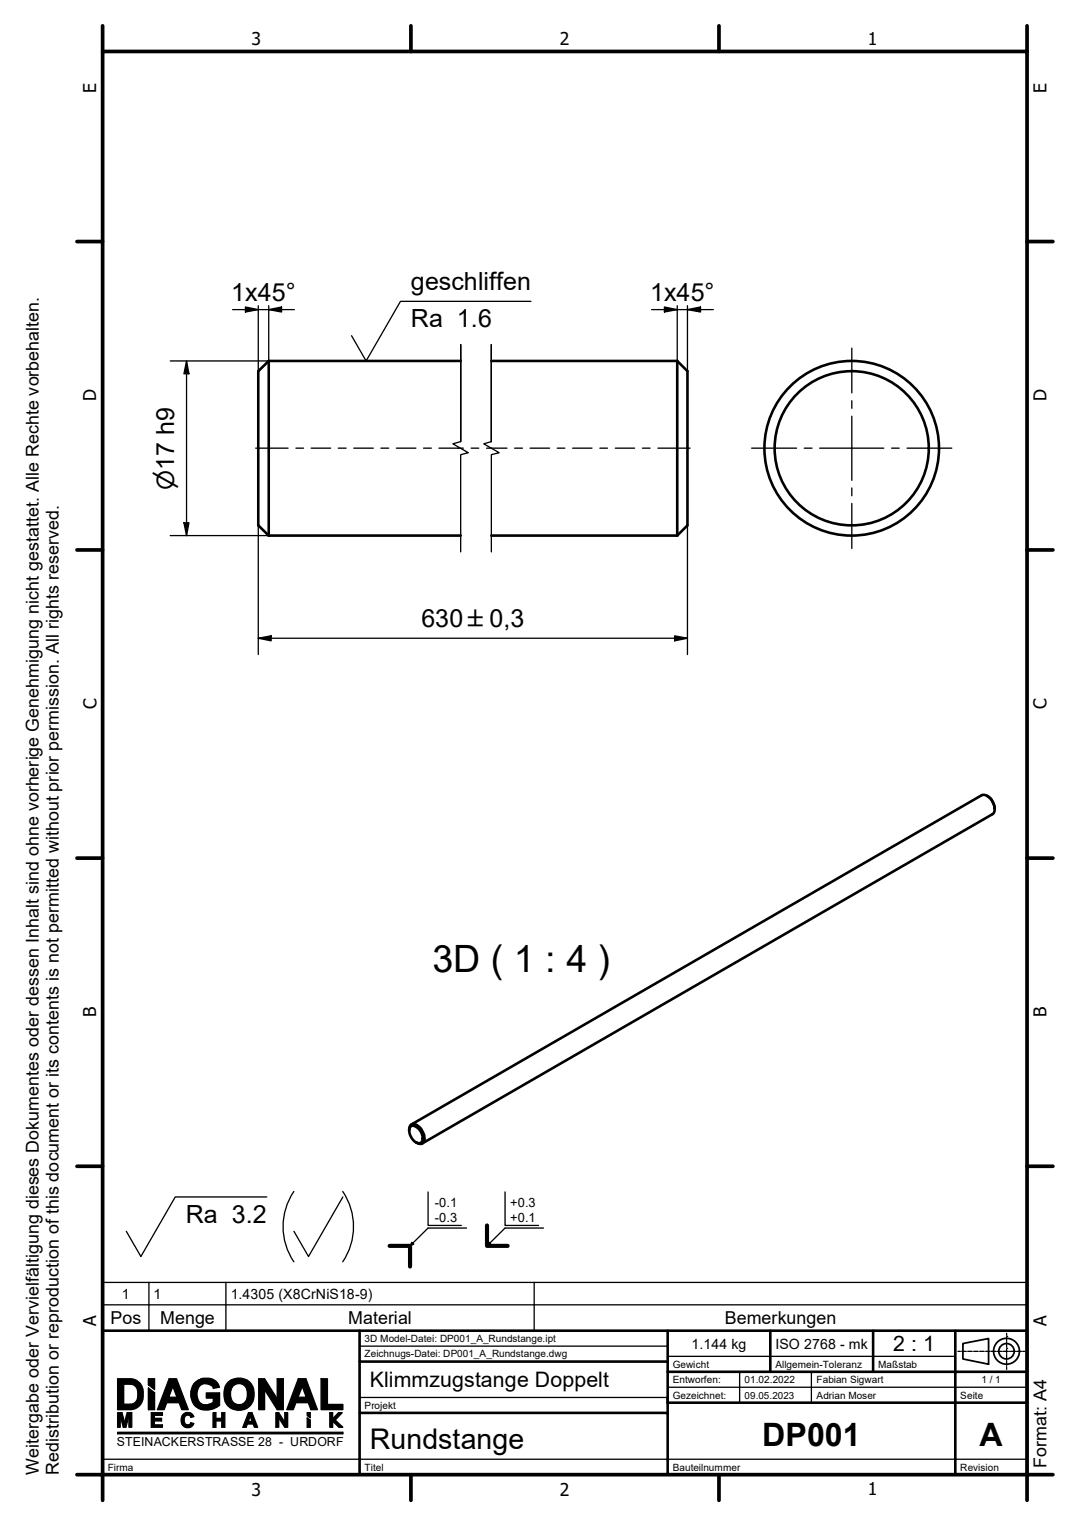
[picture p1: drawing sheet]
<svg xmlns="http://www.w3.org/2000/svg" width="210mm" height="297mm" viewBox="0 0 210 297" stroke-linecap="round" stroke-linejoin="round" font-family="sans-serif">
<!-- layer: Break Line (ISO) -->
<path d="M89.7 86v-18.9v18.9l-1.5 .4 3 1.7-1.5 .4v18.9M95.7 86v-18.9v18.9l-1.5 .4 3 1.7-1.5 .4v18.9" fill="none" stroke="#000" stroke-width=".25"/>
<!-- layer: Visible (ISO) -->
<g fill="none" stroke="#000" stroke-width=".51">
<path d="M52.3 70.3l-2 1.9v30.1l2 2M52.3 70.3v34M52.3 70.3h37.4M95.7 70.3h36.2M131.9 70.3l2 1.9v30.1l-2 2M131.9 70.3v34M52.3 104.3h37.4M95.7 104.3h36.2M192.2 154.9a3.1 3.1 0 0 1 1.5 2.6M80 219.3a1.42 1.42 0 0 1 1.8 .8l.5 1.1a.9 .9 0 0 1-.1 1 .9 .9 0 0 1-.9 .3 2.65 2.65 0 0 1-1.5-3zM80.1 218.9l111-64.1a2.12 2.12 0 0 1 2.4 1.8l.2 .8a1.1 1.1 0 0 1-.4 1.1l-111.1 64.1M79.7 220.1a.98 .98 0 0 1 .4-1.2 .98 .98 0 0 1 1.3 .2 2.48 2.48 0 0 1 .9 3.4 1.18 1.18 0 0 1-1.3-.1"/>
<circle cx="165.8" cy="87.3" r="17"/>
<circle cx="165.8" cy="87.3" r="15"/>
</g>
<!-- layer: Hatch (ISO) -->
<g fill="#000">
<path d="M80.2 241.8l.2 .2-.6 .5zM79.8 242.5l.6-.5 .2 .2zM95.2 241.8l.2 .2-.6 .5zM94.8 242.5l.6-.5 .1 .2z"/>
<path d="M24.1 269.4v3.9h1.3a1.6 1.6 0 0 0 1.4-2.1 1.49 1.49 0 0 0-1.4-1.8zM22.9 268.4v6h2.5a2.83 2.83 0 0 0 2.5-3.6 2.59 2.59 0 0 0-2.5-2.4z" fill-rule="evenodd"/>
<path d="M22.9 275h.8l.6 1.9 .5-1.9h.9v2.8h-.6v-2.2l-.6 2.2h-.5l-.6-2.2v2.2h-.5z" fill-rule="evenodd"/>
<path d="M28.9 270.2l1.2 .9v3.3h-1.2z" fill-rule="evenodd"/>
<path d="M28.9 268.4h1.2v2.1l-1.2-.9z" fill-rule="evenodd"/>
<path d="M29.5 275h2.1v.5h-1.5v.6h1.4v.5h-1.4v.8h1.5v.4h-2.1z" fill-rule="evenodd"/>
<path d="M33.7 269.9l-.8 2.1h1.6zM32.9 268.4l-2.3 6h1.4l.5-1.4h2.4l.5 1.4h1.3l-2.3-6z" fill-rule="evenodd"/>
<path d="M35.5 275.4a1.28 1.28 0 0 1 2.1 .1l.1 .2-.5 .2a.71 .71 0 0 0-.9-.4 .71 .71 0 0 0-.5 .8 .77 .77 0 0 0 .3 .9 .77 .77 0 0 0 .9 0l.2-.3 .5 .2a1.26 1.26 0 0 1-1.1 .8 1.26 1.26 0 0 1-1.2-.7 2 2 0 0 1 .1-1.8z" fill-rule="evenodd"/>
<path d="M38 269.1a3.2 3.2 0 0 1 4.4 .2l.3 .7-1.2 .2a1.69 1.69 0 0 0-2-.8 1.69 1.69 0 0 0-1.1 1.8 1.93 1.93 0 0 0 1.4 2.2h.8l.9-.5v-.8h-1.3v-1h2.6v2.4a3.5 3.5 0 0 1-5.2-.3 3.5 3.5 0 0 1 .4-4.1z" fill-rule="evenodd"/>
<path d="M41.5 275h.5v1.1h1.2v-1.1h.6v2.8h-.6v-1.2h-1.2v1.2h-.5z" fill-rule="evenodd"/>
<path d="M45.5 269.7a2.63 2.63 0 0 0 .1 3.5 1.67 1.67 0 0 0 1.8 0 1.67 1.67 0 0 0 .8-1.7 1.75 1.75 0 0 0-2.1-2.1zM44.7 268.8a3.5 3.5 0 0 0 .3 5.3 3 3 0 0 0 3.4-.2 3 3 0 0 0 1-3.2 2.95 2.95 0 0 0-4.7-1.9z" fill-rule="evenodd"/>
<path d="M48.7 275.7l-.4 1h.8zM48.4 275l-1.1 2.8h.6l.3-.6h1.1l.2 .6h.7l-1.1-2.8z" fill-rule="evenodd"/>
<path d="M50.4 268.4h1.1l2.5 3.9v-3.9h1.2v6h-1.2l-2.5-3.9v3.9h-1.1z" fill-rule="evenodd"/>
<path d="M53.7 275h.6l1.2 1.8v-1.8h.5v2.8h-.5l-1.2-1.8v1.8h-.6z" fill-rule="evenodd"/>
<path d="M58.8 269.9l-.8 2.1h1.6zM58.1 268.4l-2.3 6h1.3l.5-1.4h2.4l.5 1.4h1.3l-2.2-6z" fill-rule="evenodd"/>
<path d="M59.8 276l.6 .4v1.4h-.6z" fill-rule="evenodd"/>
<path d="M59.8 275h.6v1l-.6-.5z" fill-rule="evenodd"/>
<path d="M62.5 268.4h1.3v5h3v1h-4.3z" fill-rule="evenodd"/>
<path d="M64.2 275h.6v1.2l1.1-1.2h.7l-1.3 1.4 1.5 1.4h-.8l-1.1-1-.1 .1v.9h-.6z" fill-rule="evenodd"/>
</g>
<path d="M22.9 278.9h43.9" fill="none" stroke="#000" stroke-width=".3"/>
<!-- layer: Symbol (ISO) -->
<path d="M103.4 58.7h-25.4l-6.7 11.6-2.8-5M51.9 233h-17.8l-6.7 11.6-2.8-4.9M57.2 231.9a12.2 12.2 0 0 0 0 13.7M66.7 231.9a12.2 12.2 0 0 1 0 13.7M66.8 233l-6.7 11.6-2.9-4.9M20 254h180v-4.4h-180v9.4h180v-5M29 249.6v9.4M44 249.6v9.4M104 249.6v9.4" fill="none" stroke="#000" stroke-width=".25"/>
<!-- layer: Border (ISO) -->
<g fill="none" stroke="#000" stroke-width=".72">
<path d="M20 10h180v277h-180zM20 5v5M80 5v5M140 5v5M200 5v5M15 47h5M200 47h5M15 107h5M200 107h5M15 167h5M200 167h5M15 227h5"/>
<path d="M200 227h5M15 287h5v5M80 287v5M140 287v5M205 287h-5v5"/>
</g>
<!-- layer: Title (ISO) -->
<g fill="none" stroke="#000" stroke-width=".25">
<path d="M196 259.5v.4M28.9 270.2l1.2 .9M59.8 276l.6 .4M70 262h60M70 272h60M130 264h56M130 270h70M144 267v6M158 267v6M186.5 263h.4M187.1 263h.1M187.3 263h.7"/>
<path d="M188.3 263h.1M188.5 263h.7M189.4 263h.1M189.7 263h.7M190.6 263h.1M190.8 263h.8M191.8 263h.1M192 263h.8M193 263h.1M193.2 263h.8M194.2 263h.1M194.4 263h.8"/>
<path d="M195.4 263h.1M195.6 263h.7M196 260.1h.1M196 262.5h.1M196 260.3v.8M196 261.3h.1M196 261.5v.7M196 262.7v.7M196 263.6h.1M196 263.8v.8M196 264.8h.1M196 265v.8"/>
<path d="M196 265.9v.1M196 266.2v.4M196.5 263h.1M196.8 263h.7M197.7 263h.1M198 263h.7M198.9 263h.1M199.1 263h.4M20 284h180"/>
</g>
<!-- layer: Sketch Geometry (ISO) -->
<g fill="none" stroke="#000" stroke-width=".25">
<path d="M83.4 232v6.5h6.4M90.8 239h-7.4l-3.6 3.5M98.3 232v6.5h6.6M105.8 239h-7.5l-3.5 3.5M80.2 241.8l.4 .4-.8 .3zM95.2 241.8l.3 .4-.7 .3zM22.9 278.8h43.9v.3h-43.9zM22.9 275h.8l.6 1.9 .5-1.9h.9v2.8h-.6v-2.2l-.6 2.2h-.5l-.6-2.2v2.2h-.5zM25.4 269.4a1.74 1.74 0 0 1 1.4 2.3v.4M25.4 268.4a2.48 2.48 0 0 1 2.4 2M25.4 269.4h-1.3v3.9h1.3M25.4 268.4h-2.5v6h2.5"/>
<path d="M26.8 272.1a1.42 1.42 0 0 1-1.4 1.2M27.8 270.4a3.2 3.2 0 0 1-1.8 3.9l-.6 .1M28.9 268.4v1.2v-1.2M28.9 270.2v4.2v-4.2M28.9 268.4h1.2v2.1l-1.2-.9M29.5 275h2.1v.5h-1.5v.6h1.4v.5h-1.4v.8h1.5v.4h-2.1zM30.1 271.1v3.3h-1.2M32.9 268.4h1.5l2.3 6h-1.3l-.5-1.4h-2.4l-.5 1.4h-1.4zM33.7 269.9l.8 2.1h-1.6zM35.5 277.3l.6 .5h1M36.8 275.5l.4 .4M36.8 275.5a.8 .8 0 0 0-.8 .3 .8 .8 0 0 0-.1 .9 .66 .66 0 0 0 .5 .6 .66 .66 0 0 0 .8-.4"/>
<path d="M37.1 275.1a1.4 1.4 0 0 0-1.5 .3 1.4 1.4 0 0 0-.3 1.6l.2 .3M37.1 275.1l.6 .7-.5 .1M37.2 276.9l.5 .2-.6 .7M37.8 269.3a3.1 3.1 0 0 0-.5 3.3 3.1 3.1 0 0 0 2.9 1.9 4 4 0 0 0 2.5-1l.1-2.4h-2.6v1h1.3v.8M38.6 272.6a1.9 1.9 0 0 0 2.9 .3M39.1 268.5l-.8 .3-.5 .5M39.1 268.4a2.74 2.74 0 0 1 3.6 1.6l-1.2 .2M40 269.4l1.1 .3M40 269.3a2 2 0 0 0-1.5 2.8l.2 .5M41.2 269.7l.4 .5M41.5 275h.5v1.1h1.2v-1.1h.6v2.8h-.6v-1.2h-1.2v1.2h-.5zM43.8 272.8l.4 .6 .8 .7"/>
<path d="M43.8 270l-.2 1.4 .2 1.4M44.9 270.6v1.4M45 272a1.56 1.56 0 0 0 1.9 1.4M45 274.1a3.3 3.3 0 0 0 3.1 0M45.1 268.6l-.9 .7-.4 .7M45.2 268.6a3.3 3.3 0 0 1 2.9 0M45.7 269.6l-.5 .4-.2 .6M45.7 269.6a1.66 1.66 0 0 1 1.8 0 1.66 1.66 0 0 1 .7 1.7l-.1 .8M48.1 268.6l.8 .7 .3 .7M48.1 272.1a1.63 1.63 0 0 1-1.3 1.3M48.4 275h.7l1.1 2.8h-.7l-.2-.6h-1.1l-.3 .6h-.6zM48.7 275.7l.4 1h-.8z"/>
<path d="M49.2 272.8l-.6 .9-.5 .4M49.2 270l.3 1.4-.3 1.4M50.4 268.4h1.1l2.5 3.9v-3.9h1.2v6h-1.2l-2.5-3.9v3.9h-1.1zM53.7 275h.6l1.2 1.8v-1.8h.5v2.8h-.5l-1.2-1.8v1.8h-.6zM58.1 268.4h1.5l2.2 6h-1.3l-.5-1.4h-2.4l-.5 1.4h-1.3zM58.8 269.9l.8 2.1h-1.6zM59.8 275h.6v1l-.6-.5zM59.8 276v1.8h.6v-1.4M62.5 268.4h1.3v5h3v1h-4.3zM64.2 275h.6v1.2l1.1-1.2h.7l-1.3 1.4 1.5 1.4h-.8l-1.1-1-.1 .1v.9h-.6z"/>
</g>
<!-- layer: Title (ISO) -->
<path d="M70 259h60v6M130 259h56M150 259v8M170 259v8M70 265h60v10M70 275h60v12M130 267h56v-8h14v28h-180v-28h50v28M200 267h-14v6h-56v-1M200 273h-14v14" fill="none" stroke="#000" stroke-width=".51"/>
<g fill="none" stroke="#000" stroke-width=".34">
<path d="M187.5 261.5l5-1v5l-5-1z"/>
<circle cx="196" cy="263" r="2.52"/>
<circle cx="196" cy="263" r="1.5"/>
</g>
<!-- layer: Center Mark (ISO) -->
<path d="M165.9 67.8v8.7M165.9 78v1.5M146.3 87.2h8.8M156.6 87.2h1.5M159.6 87.2h12.5M165.9 81v12.5M165.9 95v1.5M165.9 98v8.8M173.6 87.2h1.5M176.6 87.2h8.7" fill="none" stroke="#000" stroke-width=".25"/>
<!-- layer: Dimension (ISO) -->
<g fill="none" stroke="#000" stroke-width=".25">
<path d="M47.8 59.8l2.5 .5-2.5 .4zM50.3 59.5v12.7M52.3 59.5v10.8h-19.2M129.4 59.8l2.5 .5-2.5 .4zM131.9 59.5v10.8M133.9 59.5v12.7M36.3 70.3l.5 2.5h-1zM36.3 70.3v34M45.3 60.3h12M52.3 60.3l2.5-.5v.9zM126.9 60.3h12M133.9 60.3l2.5-.5v.9z"/>
<path d="M33.1 104.3h19.2M35.8 101.8h1l-.5 2.5zM50.3 102.3v25.1M133.9 102.3v25.1M50.3 124.2l2.5-.4v.9zM50.3 124.2h83.6M131.4 123.8l2.5 .4-2.5 .5z"/>
</g>
<path d="M52.3 60.3l2.5-.5v.9zM133.9 60.3l2.5-.5v.9zM36.3 70.3l.5 2.5h-1zM47.8 59.8l2.5 .5-2.5 .4zM129.4 59.8l2.5 .5-2.5 .4zM35.8 101.8h1l-.5 2.5zM50.3 124.2l2.5-.4v.9zM131.4 123.8l2.5 .4-2.5 .5z" fill="#000"/>
<!-- layer: Centerline (ISO) -->
<g fill="none" stroke="#000" stroke-width=".25">
<path d="M49.8 87.2h6.3M57.6 87.2h1.5M60.6 87.2h3.8M65.9 87.2h1.5M68.9 87.2h3.8M74.2 87.2h1.5M77.2 87.2h3.8M82.5 87.2h1.5M85.5 87.2h4.7M91.7 87.2h1.5M94.7 87.2h4M100.2 87.2h1.5"/>
<path d="M103.2 87.2h3.8M108.5 87.2h1.5M111.5 87.2h3.8M116.8 87.2h1.5M119.8 87.2h3.8M125.1 87.2h1.5M128.1 87.2h6.3"/>
</g>
<!-- layer: Sketch Geometry (ISO) -->
<path d="M94.8 238.5v4h4M75.9 242.5h3.9v4" fill="none" stroke="#000" stroke-width=".8"/>
<text font-size="7.3" x="84.2" y="189.2">3D ( 1 : 4 )</text>
<g font-size="6.3">
<text x="148.4" y="281.5">DP001</text>
<text x="190.7" y="281.5">A</text>
</g>
<text font-size="5.5" x="72" y="282.1">Rundstange</text>
<g font-size="4.9">
<text x="45" y="58.7">1x45°</text>
<text x="80" y="56.5">geschliffen</text>
<text x="126.6" y="58.7">1x45°</text>
<text x="80" y="63.7">Ra 1.6</text>
<text x="82" y="122">630 ±0,3</text>
<text x="36.2" y="238.1">Ra 3.2</text>
</g>
<text font-size="4.6" x="33.9" y="95.3" transform="rotate(-90 33.9 95.3)">⌀17 h9</text>
<g font-size="4.1">
<text x="173.9" y="263">2 : 1</text>
<text x="72" y="270">Klimmzugstange Doppelt</text>
</g>
<g font-size="3.5">
<text x="21.5" y="257.8">Pos</text>
<text x="31.2" y="257.8">Menge</text>
<text x="67.8" y="257.8">Material</text>
<text x="141.1" y="257.8">Bemerkungen</text>
<text x="7.5" y="287" transform="rotate(-90 7.5 287)">Weitergabe oder Vervielfältigung dieses Dokumentes oder dessen Inhalt sind ohne vorherige Genehmigung nicht gestattet. Alle Rechte vorbehalten.</text>
<text x="11.5" y="287" transform="rotate(-90 11.5 287)">Redistribution or reproduction of this document or its contents is not permitted without prior permission. All rights reserved.</text>
<text x="203.8" y="285.8" transform="rotate(-90 203.8 285.8)">Format: A4</text>
</g>
<g font-size="3.4">
<text x="49" y="8.8">3</text>
<text x="109" y="8.8">2</text>
<text x="169" y="8.8">1</text>
<text x="18.8" y="18" transform="rotate(-90 18.8 18)">E</text>
<text x="203.8" y="18" transform="rotate(-90 203.8 18)">E</text>
<text x="18.8" y="78" transform="rotate(-90 18.8 78)">D</text>
<text x="203.8" y="78" transform="rotate(-90 203.8 78)">D</text>
<text x="18.8" y="138" transform="rotate(-90 18.8 138)">C</text>
<text x="203.8" y="138" transform="rotate(-90 203.8 138)">C</text>
<text x="18.8" y="198" transform="rotate(-90 18.8 198)">B</text>
<text x="203.8" y="198" transform="rotate(-90 203.8 198)">B</text>
<text x="18.8" y="258" transform="rotate(-90 18.8 258)">A</text>
<text x="203.8" y="258" transform="rotate(-90 203.8 258)">A</text>
<text x="49" y="291.1">3</text>
<text x="109" y="291.1">2</text>
<text x="169" y="291">1</text>
</g>
<g font-size="2.8">
<text x="23.7" y="252.8">1</text>
<text x="29.9" y="252.8">1</text>
<text x="44.9" y="252.8">1.4305 (X8CrNiS18-9)</text>
<text x="134.7" y="262.5">1.144 kg</text>
<text x="151" y="262.6">ISO 2768 - mk</text>
</g>
<g font-size="2.5">
<text x="84.7" y="235">-0.1</text>
<text x="84.7" y="237.8">-0.3</text>
<text x="99.4" y="235">+0.3</text>
<text x="99.4" y="237.8">+0.1</text>
</g>
<text font-size="2.4" x="22.7" y="281.4">STEINACKERSTRASSE 28 - URDORF</text>
<g font-size="1.9">
<text x="71" y="261.2">3D Model-Datei: DP001_A_Rundstange.ipt</text>
<text x="71" y="264.2">Zeichnugs-Datei: DP001_A_Rundstange.dwg</text>
<text x="131" y="269.3">Entworfen:</text>
<text x="131" y="266.3">Gewicht</text>
<text x="145" y="269.2">01.02.2022</text>
<text x="151" y="266.2">Allgemein-Toleranz</text>
<text x="159" y="269.3">Fabian Sigwart</text>
<text x="171" y="266.3">Maßstab</text>
<text x="191.1" y="269.3">1 / 1</text>
<text x="71" y="274.2">Projekt</text>
<text x="131" y="272.3">Gezeichnet:</text>
<text x="145" y="272.2">09.05.2023</text>
<text x="159" y="272.2">Adrian Moser</text>
<text x="187" y="272.3">Seite</text>
<text x="21" y="286.2">Firma</text>
<text x="71" y="286.2">Titel</text>
<text x="131" y="286.2">Bauteilnummer</text>
<text x="187" y="286.2">Revision</text>
</g>
</svg>
